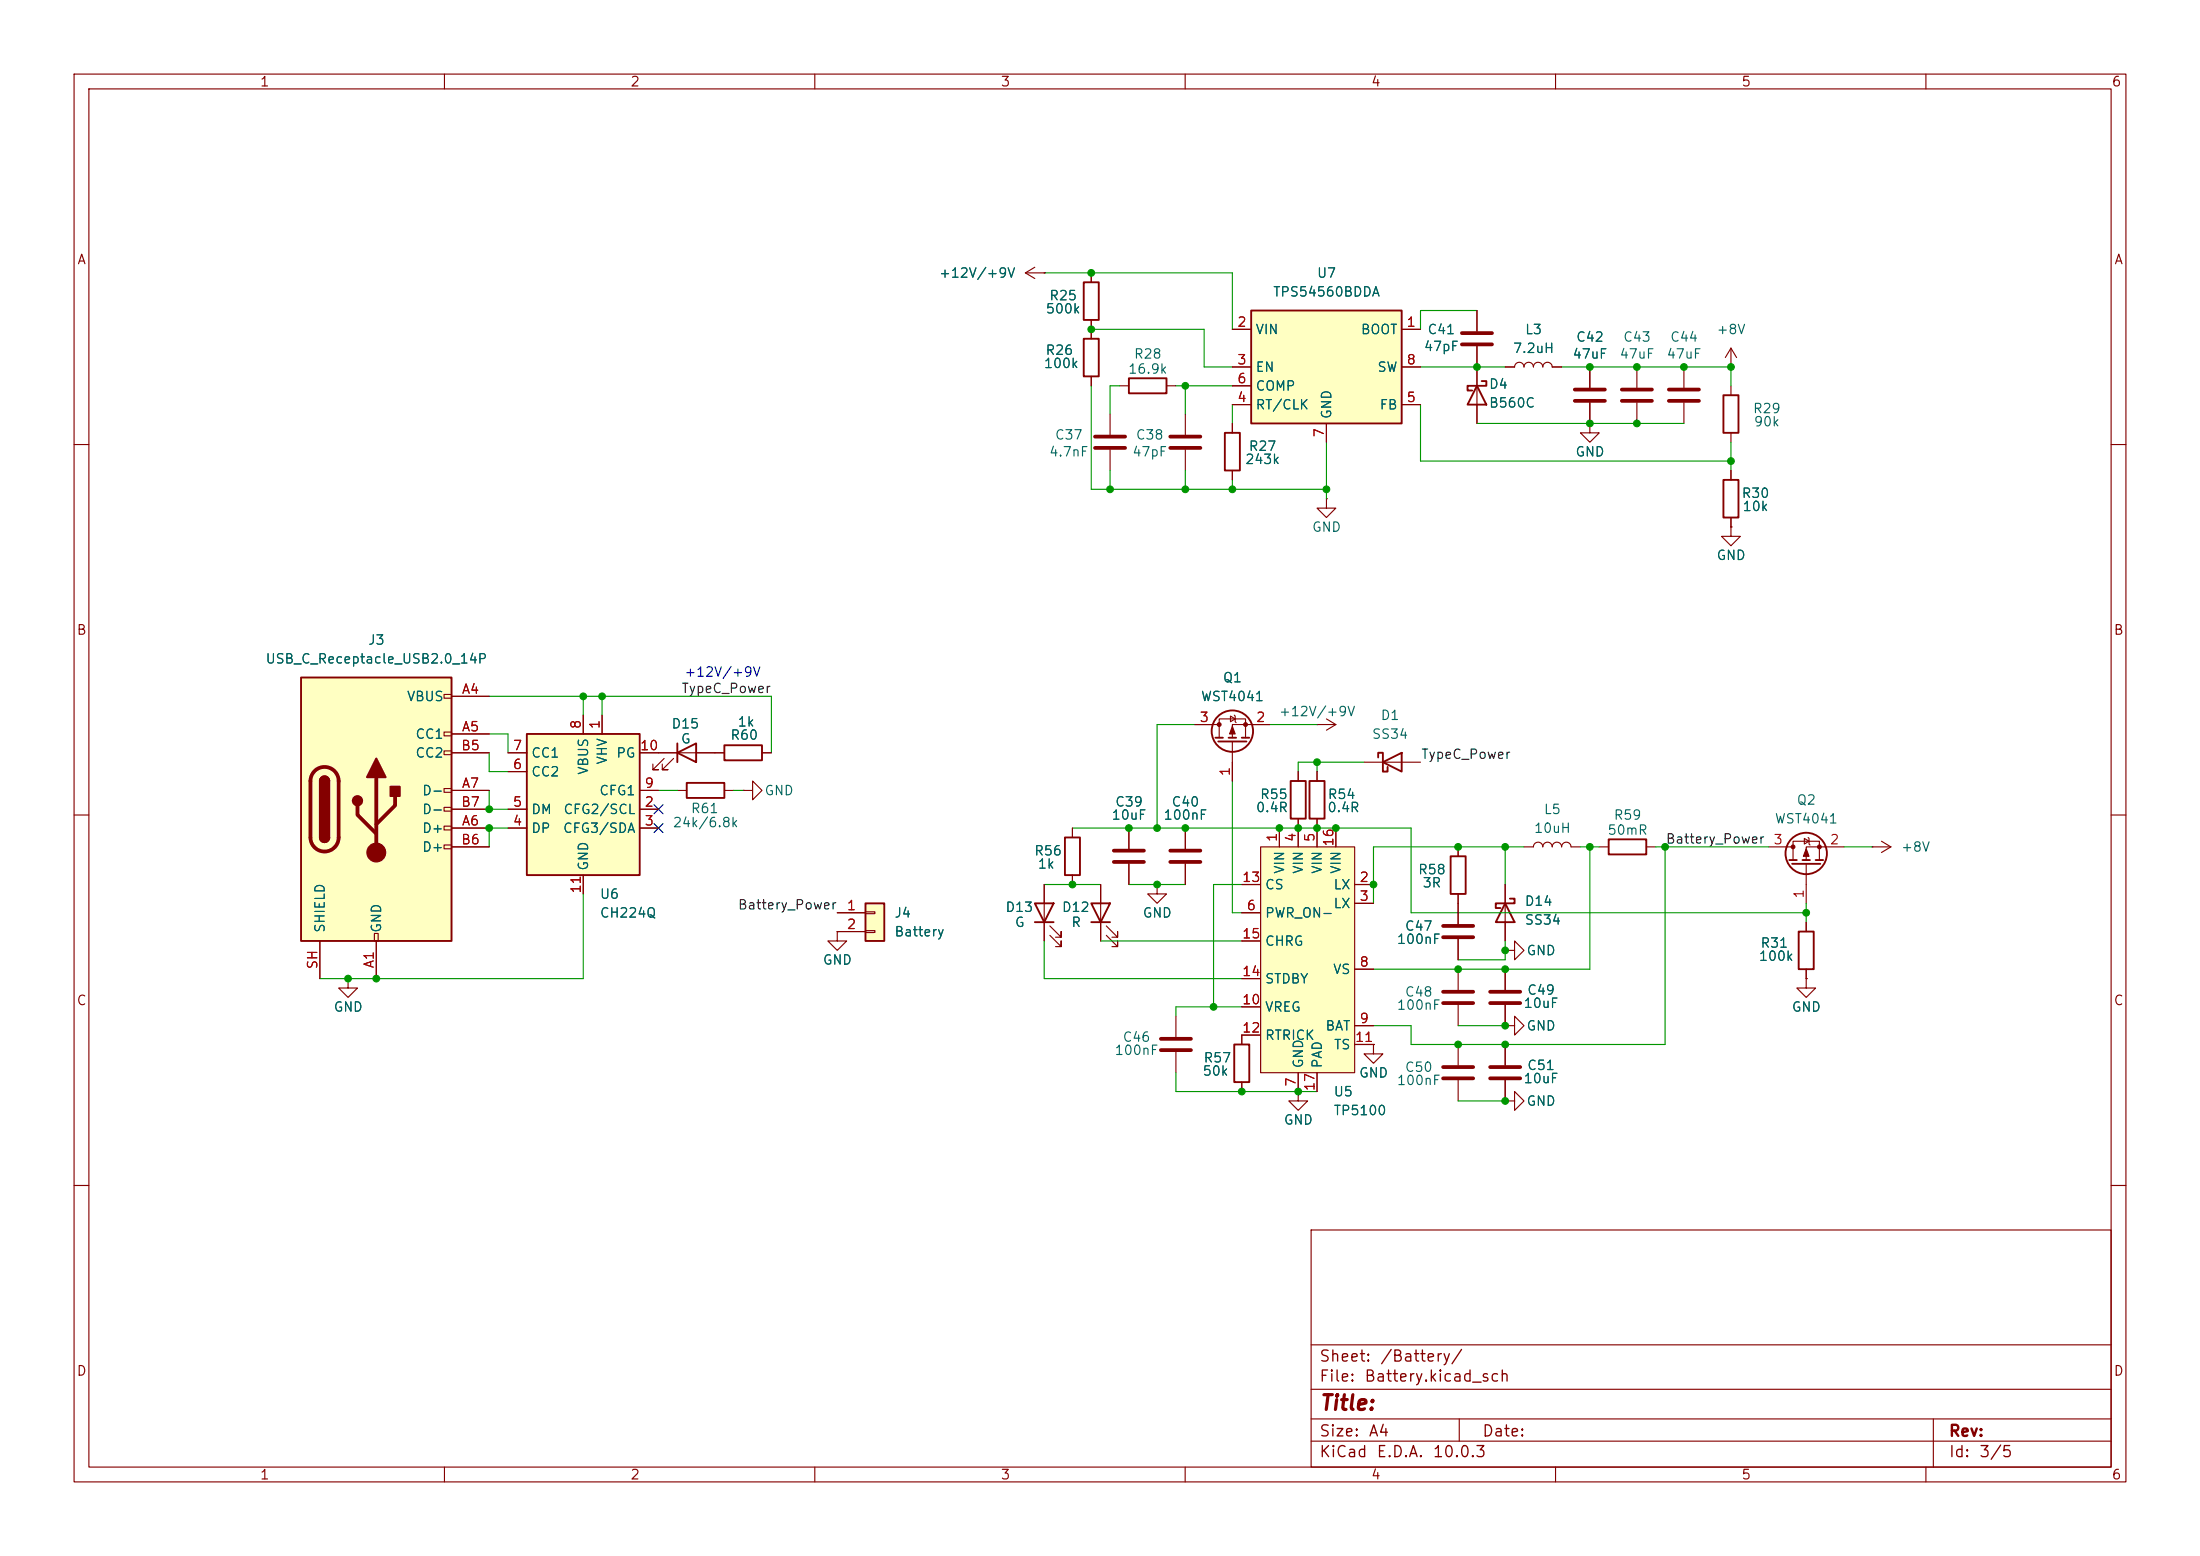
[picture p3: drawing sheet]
<svg xmlns="http://www.w3.org/2000/svg" width="297mm" height="210mm" viewBox="0 0 297 210" stroke-linecap="round" stroke-linejoin="round" font-family="sans-serif">
<g fill="none" stroke="#840000" stroke-width=".15">
<path d="M10 10h277v190h-277zM12 12h273v186h-273zM60 10v2M110 10v2M160 10v2M210 10v2M260 10v2M199.4 41.9v2.8M199.4 46.7v10.5M203.2 49.5h1.3a.64 .64 0 0 1 .6-.6 .64 .64 0 0 1 .6 .6 .64 .64 0 0 1 .7-.6 .64 .64 0 0 1 .6 .6 .64 .64 0 0 1 .6-.6 .64 .64 0 0 1 .7 .6 .64 .64 0 0 1 .6-.6 .64 .64 0 0 1 .6 .6h1.3M214.6 57.2v1.2h1.3l-1.3 1.3-1.2-1.3h1.2M214.6 57.2h.1"/>
<path d="M221 49.5v2.8M221 54.4v2.8M10 60h2M233.7 71.1v1.3h1.2l-1.2 1.3-1.3-1.3h1.3M233.7 71.1h.1M233.7 63.5v1.3M233.7 69.9v1.2M285 60h2M161.3 97.8h3.3M164.6 99.6v-2.6h3.5v2.6M166.1 96.6l.7 .4-.7 .4zM166.6 96.5l.2 .1v.8l.1 .1"/>
<path d="M171.4 97.8h-5v1.8M10 110h2M88.9 101.6h8.9M89.7 102.4l-1.6 1.5h.8h-.8v-.8M90.9 102.4l-1.5 1.5h.8h-.8v-.8M91.4 106.7h1.3M97.8 106.7h1.3M100.3 106.7h1.3v-1.3l1.3 1.3-1.3 1.3v-1.3M100.3 106.7h.1M102.9 101.6h1.2M141 119.4v7.6M144.8 111.8v1.2"/>
<path d="M144.8 118.1v1.3M148.6 119.4v7.6M152.4 111.8v2.8M152.4 116.6v2.8M160 111.8v2.8M160 116.6v2.8M166.4 100.1v5.3M177.8 104.1v1.3M177.8 110.5v1.3M203.2 119.4v7.6M238.8 114.3h3.3M242.1 116.1v-2.6h3.5v2.6"/>
<path d="M243.6 113.2l.6 .3-.6 .4zM243.8 116.6v5.3M244.1 113l.1 .2v.7l.1 .1M248.9 114.3h-5.1v1.8M285 110h2M47 132.1v1.3h1.3l-1.3 1.2-1.3-1.2h1.3M47 132.1h.1M113 125.7v1.3h1.3l-1.3 1.3-1.2-1.3h1.2M113 125.7h.1M141.7 126.2l1.6 1.6v-.8v.8h-.8M141.7 125l1.6 1.5v-.8v.8h-.8M149.4 126.2l1.5 1.6v-.8v.8h-.8"/>
<path d="M149.4 125l1.5 1.5v-.8v.8h-.8M158.7 137.2v2.8M167.6 139.7v1.3M203.2 128.3h1.3v-1.3l1.2 1.3-1.2 1.2v-1.2M203.2 128.3h.1M203.2 130.8v2.8M203.2 135.6v2.8M158.7 142v2.8M167.6 146.1v1.2M10 160h2M177 166h108v32h-108zM285 160h2"/>
<path d="M60 198v2M110 198v2M160 198v2M177 194.5h108M177 191.5h108M177 187.5h108M177 181.5h108M197 191.5v3M210 198v2M260 198v2M261 191.5v6.5"/>
</g>
<g fill="none" stroke="#840000" stroke-width=".25">
<path d="M199.4 52.1l1.3 2.5h-2.6zM200 51.4h.7v.7h-2.6v.6h.7M232.7 64.8h2v5.1h-2zM164.1 99.6h1M165.9 99.6h1M167.6 99.6h1.1M91.4 101.6l2.6-1.3v2.6zM91.4 100.3v2.6M92.7 105.7h5.1v2h-5.1zM97.8 100.6h5.1v2h-5.1zM143.8 113h2v5.1h-2zM164.5 100.1h3.8"/>
<path d="M176.8 105.4h2v5.1h-2zM241.6 116.1h1M241.9 116.6h3.8M243.3 116.1h1M245.1 116.1h1M139.7 121.9h2.5l-1.2 2.6zM139.7 124.5h2.5M147.3 121.9h2.6l-1.3 2.6zM147.3 124.5h2.6M203.2 121.9l1.3 2.6h-2.6zM203.8 121.3h.7v.6h-2.6v.7h.7M166.6 141h2.1v5.1h-2.1z"/>
<circle cx="166.4" cy="98.7" r="2.79"/>
<circle cx="243.8" cy="115.2" r="2.79"/>
</g>
<path d="M197.4 46.5h4M197.4 45h4M218.9 54.1h4.1M218.9 52.6h4.1M150.4 116.3h4M150.4 114.8h4M158 116.3h4.1M158 114.8h4.1M201.2 135.4h4M201.2 133.9h4M156.7 141.7h4.1M156.7 140.2h4.1" fill="none" stroke="#840000" stroke-width=".51"/>
<g fill="#840000" stroke="#840000" stroke-width=".15">
<path d="M166.4 98l.4 1.1h-.8z"/>
<path d="M243.8 114.6l.4 1h-.7z"/>
<circle cx="164.6" cy="97.8" r=".25"/>
<circle cx="168.1" cy="97.8" r=".25"/>
<circle cx="242.1" cy="114.3" r=".25"/>
<circle cx="245.6" cy="114.3" r=".25"/>
</g>
<path d="M71.1 99.1h15.3v19h-15.3z" fill="#ffffc2"/>
<path d="M71.1 99.1h15.3v19h-15.3z" fill="none" stroke="#840000" stroke-width=".25"/>
<g fill="none" stroke="#840000" stroke-width=".15">
<path d="M227.3 49.5v2.8M227.3 54.4v2.8M233.7 49.5h.1M233.7 47l-.8 1.3M233.7 47l.7 1.3M233.7 47v2.5M78.7 96.5v2.6M81.3 96.5v2.6M68.6 109.2h2.5M68.6 111.8h2.5M68.6 104.1h2.5M68.6 101.6h2.5"/>
<path d="M78.7 118.1v2.6M86.4 109.2h2.5M86.4 111.8h2.5M86.4 101.6h2.5M86.4 106.7h2.5"/>
</g>
<path d="M225.3 54.1h4.1M225.3 52.6h4.1" fill="none" stroke="#840000" stroke-width=".51"/>
<path d="M116.8 121.9h2.6v5.1h-2.6z" fill="#ffffc2"/>
<path d="M174.2 105.4h2.1v5.1h-2.1zM116.8 121.9h2.6v5.1h-2.6z" fill="none" stroke="#840000" stroke-width=".25"/>
<path d="M175.3 104.1v1.3M175.3 110.5v1.3M113 123.2h3.8M113 125.7h3.8M116.8 123.1h1.3v.2h-1.3zM116.8 125.6h1.3v.3h-1.3z" fill="none" stroke="#840000" stroke-width=".15"/>
<path d="M40.6 91.4h20.4v35.6h-20.4z" fill="#ffffc2"/>
<g fill="none" stroke="#840000" stroke-width=".15">
<path d="M138.4 36.8l1.3 .8M138.4 36.8h2.6M139.7 36.1l-1.3 .7M141 36.8h.1M147.3 36.8v1.3M147.3 43.2v2.5M147.3 50.8v1.3M149.9 55.9v2.8M151.1 52.1h1.3M157.5 52.1h1.2M160 55.9v2.8M214.6 49.5v2.8"/>
<path d="M214.6 54.4v2.8M233.7 52.1v1.2M233.7 58.4v1.3M149.9 60.7v2.8M160 60.7v2.8M59.9 93.7h1.1v.5h-1.1zM59.9 98.8h1.1v.5h-1.1zM61 94h5M61 99.1h5M177.8 97.8h.1M177.8 97.8h2.5M179.1 97l1.2 .8"/>
<path d="M180.3 97.8l-1.2 .8M59.9 101.3h1.1v.6h-1.1zM59.9 106.4h1.1v.5h-1.1zM59.9 109h1.1v.5h-1.1zM59.9 111.5h1.1v.5h-1.1zM59.9 114h1.1v.6h-1.1zM61 111.8h5M61 106.7h5M61 101.6h5M61 114.3h5M61 109.2h5M156.2 119.4v1.3h1.3l-1.3 1.2-1.3-1.2h1.3"/>
<path d="M156.2 119.4h.1M184.1 102.9h7.7M205.7 114.3h1.3a.64 .64 0 0 1 .6-.6 .64 .64 0 0 1 .7 .6 .64 .64 0 0 1 .6-.6 .64 .64 0 0 1 .6 .6 .64 .64 0 0 1 .7-.6 .64 .64 0 0 1 .6 .6 .64 .64 0 0 1 .7-.6 .64 .64 0 0 1 .6 .6h1.3M215.9 114.3h1.3M222.2 114.3h1.3M252.7 114.3h.1M252.7 114.3h2.6M254 113.5l1.3 .8M255.3 114.3l-1.3 .8M43.2 127v5.1M50.5 126h.6v1h-.6zM50.8 127v5.1"/>
<path d="M203.2 138.4h1.3v-1.2l1.2 1.2-1.2 1.3v-1.3M203.2 138.4h.1M243.8 132.1v1.3h1.3l-1.3 1.2-1.2-1.2h1.2M243.8 132.1h.1M243.8 124.5v1.2M243.8 130.8v1.3M203.2 148.6h1.3v-1.3l1.2 1.3-1.2 1.3v-1.3M203.2 148.6h.1M203.2 141v2.8M203.2 145.8v2.8"/>
</g>
<path d="M146.3 38.1h2v5.1h-2zM146.3 45.7h2v5.1h-2zM152.4 51.1h5.1v2h-5.1zM232.7 53.3h2v5.1h-2zM40.6 91.4h20.4v35.6h-20.4zM43.2 105.4a.64 .64 0 0 1 .6-.6 .64 .64 0 0 1 .6 .6M43.2 113a.64 .64 0 0 0 .6 .7 .64 .64 0 0 0 .6-.7M186.1 102.2v-.6h.6v2.5h.6v-.6M186.7 102.9l2.5-1.3v2.5zM217.2 113.3h5v2h-5zM242.8 125.7h2.1v5.1h-2.1z" fill="none" stroke="#840000" stroke-width=".25"/>
<path d="M147.8 58.9h4.1M158 58.9h4.1M212.6 54.1h4.1M212.6 52.6h4.1M147.8 60.5h4.1M158 60.5h4.1M42.5 104.1a1.9 1.9 0 0 1 2-.4 1.9 1.9 0 0 1 1.2 1.7v7.6a1.91 1.91 0 0 1-1.9 1.9 1.91 1.91 0 0 1-1.9-1.9v-7.6a1.9 1.9 0 0 1 .6-1.3zM48.3 108.7v1.3l2.5 2.5M50.8 104.9v10.2M53.3 107.4v1.3l-2.5 2.6M201.2 145.5h4M201.2 144h4" fill="none" stroke="#840000" stroke-width=".51"/>
<g fill="#840000" stroke="#840000" stroke-width=".25">
<path d="M43.2 105.4h1.2v7.6h-1.2z"/>
<path d="M43.4 105a.64 .64 0 0 1 .7-.2 .64 .64 0 0 1 .3 .6h-1.2z"/>
<path d="M43.2 113h1.2a.64 .64 0 0 1-.6 .7 .64 .64 0 0 1-.6-.7z"/>
<path d="M50.8 102.4l1.3 2.5h-2.6z"/>
<path d="M52.7 106.2h1.3v1.2h-1.3z"/>
<circle cx="48.3" cy="108.1" r=".63"/>
</g>
<circle cx="50.8" cy="115.1" r="1.27" fill="#840000" stroke="#840000" stroke-width=".15"/>
<path d="M168.9 41.9h20.3v15.3h-20.3z" fill="#ffffc2"/>
<path d="M165.4 58.4h2v5.1h-2zM168.9 41.9h20.3v15.3h-20.3zM195.8 115.6h2.1v5.1h-2.1z" fill="none" stroke="#840000" stroke-width=".25"/>
<g fill="none" stroke="#840000" stroke-width=".15">
<path d="M166.4 44.5h2.5M166.4 49.5h2.5M166.4 54.6h2.5M166.4 52.1h2.5M166.4 57.2v1.2M179.1 57.2v2.5M189.2 44.5h2.6M189.2 49.5h2.6M189.2 54.6h2.6M166.4 63.5v1.3M179.1 67.3v1.3h1.2l-1.2 1.3-1.3-1.3h1.3M179.1 67.3h.1"/>
<path d="M196.8 114.3v1.3M196.8 120.7v4M196.8 126.7v2.8M185.4 141v1.2h1.3l-1.3 1.3-1.3-1.3h1.3M185.4 141h.1"/>
</g>
<path d="M194.8 126.5h4.1M194.8 125h4.1" fill="none" stroke="#840000" stroke-width=".51"/>
<path d="M170.2 114.3h12.7v30.5h-12.7z" fill="#ffffc2"/>
<g fill="none" stroke="#840000" stroke-width=".15">
<path d="M141 36.8h.1M147.3 36.8v1.3M147.3 43.2v2.5M147.3 50.8v1.3M166.4 49.5h2.5M166.4 57.2v1.2M166.4 44.5h2.5M166.4 54.6h2.5M166.4 52.1h2.5M179.1 57.2v2.5M189.2 49.5h2.6M189.2 44.5h2.6"/>
<path d="M189.2 54.6h2.6M199.4 41.9v2.8M199.4 46.7v5.4M199.4 54.6v2.6M203.2 49.5h1.3M209.5 49.5h1.3M214.6 57.2h.1M214.6 49.5v2.8M214.6 54.4v2.8M166.4 63.5v1.3M233.7 71.1h.1M233.7 63.5v1.3"/>
<path d="M233.7 69.9v1.2M61 94h5M61 99.1h5M78.7 96.5v2.6M81.3 96.5v2.6M161.3 97.8h2.5M168.9 97.8h2.5M61 101.6h5M61 109.2h5M61 111.8h5M61 106.7h5M61 114.3h5"/>
<path d="M68.6 101.6h2.5M68.6 109.2h2.5M68.6 111.8h2.5M68.6 104.1h2.5M78.7 118.1v2.6M86.4 101.6h5M86.4 109.2h2.5M86.4 111.8h2.5M86.4 106.7h2.5M94 101.6h3.8M102.9 101.6h1.2M141 119.4v2.5"/>
<path d="M144.8 111.8v1.2M144.8 118.1v1.3M148.6 119.4v2.5M152.4 111.8v2.8M152.4 116.6v2.8M156.2 119.4h.1M160 111.8v2.8M160 116.6v2.8M166.4 102.9v2.5M167.6 119.4h2.6M170.2 114.3h12.7v30.5h-12.7zM172.7 111.8v2.5"/>
<path d="M175.3 104.1v1.3M175.3 110.5v3.8M177.8 104.1v1.3M177.8 110.5v3.8M180.3 111.8v2.5M182.9 119.4h2.5M196.8 114.3v1.3M203.2 119.4v2.5M43.2 127v5.1M47 132.1h.1M50.8 127v5.1M113 125.7h.1"/>
<path d="M113 123.2h3.8M113 125.7h3.8M141 124.5v2.5M148.6 124.5v2.5M167.6 123.2h2.6M167.6 135.9h2.6M167.6 132.1h2.6M167.6 127h2.6M170.2 139.7h-2.6v1.3M182.9 121.9h2.5M182.9 130.8h2.5M182.9 138.4h2.5"/>
<path d="M196.8 120.7v4M196.8 126.7v2.8M196.8 130.8v2.8M196.8 135.6v2.8M203.2 128.3h.1M203.2 138.4h.1M203.2 124.5v2.5M203.2 130.8v2.8M203.2 135.6v2.8M243.8 132.1h.1M243.8 124.5v1.2M243.8 130.8v1.3"/>
<path d="M167.6 146.1v1.2M175.3 147.3v1.3h1.2l-1.2 1.3-1.3-1.3h1.3M175.3 147.3h.1M175.3 144.8v2.5M177.8 144.8v2.5M182.9 141h2.5M185.4 141h.1M196.8 141v2.8M196.8 145.8v2.8M203.2 148.6h.1M203.2 141v2.8M203.2 145.8v2.8"/>
</g>
<path d="M194.8 135.4h4.1M194.8 133.9h4.1M194.8 145.5h4.1M194.8 144h4.1" fill="none" stroke="#840000" stroke-width=".51"/>
<g fill="none" stroke="#009600" stroke-width=".15">
<path d="M141 36.8h25.4v7.7M147.3 44.5h15.3v5h3.8M147.3 52.1v13.9h31.8M151.1 52.1h-1.2v3.8M158.7 52.1h7.7M160 52.1v3.8M166.4 54.6v2.6M179.1 59.7v7.6M191.8 49.5h11.4M191.8 54.6v7.6h41.9M199.4 57.2h27.9M199.4 41.9h-7.6v2.6"/>
<path d="M210.8 49.5h22.9v2.6M233.7 59.7v3.8M149.9 63.5v2.5M160 63.5v2.5M166.4 64.8v1.2M66 99.1h2.6v2.5M66 94h38.1v7.6M78.7 94v2.5M81.3 94v2.5M161.3 97.8h-5.1v14M171.4 97.8h6.4M66 101.6v2.5h2.6"/>
<path d="M66 106.7v2.5h2.6M68.6 111.8h-2.6v2.5M88.9 106.7h2.5M99.1 106.7h1.2M141 119.4h7.6M144.8 111.8h45.7v11.4h53.3M152.4 119.4h7.6M166.4 105.4v17.8h1.2M167.6 119.4h-3.8v16.5M177.8 102.9v1.2M184.1 102.9h-8.8v1.2M203.2 114.3v5.1"/>
<path d="M205.7 114.3h-20.3v7.6M213.4 114.3h2.5M214.6 114.3v16.5h-29.2M223.5 114.3h15.3M224.8 114.3v26.7h-34.3v-2.6h-5.1M248.9 114.3h3.8M78.7 120.7v11.4h-35.5M141 127v5.1h26.6M148.6 127h19M167.6 135.9h-8.9v1.3M196.8 138.4h6.4M203.2 127v2.5h-6.4"/>
<path d="M243.8 121.9v2.6M158.7 144.8v2.5h19.1M196.8 148.6h6.4"/>
</g>
<path d="M88.3 111.2l1.2 1.2M88.3 108.6l1.2 1.2M89.5 111.2l-1.2 1.2M89.5 108.6l-1.2 1.2" fill="none" stroke="#000084" stroke-width=".15"/>
<g fill="#009600" stroke="#009600" stroke-width=".14">
<circle cx="47" cy="132.1" r=".46"/>
<circle cx="50.8" cy="132.1" r=".46"/>
<circle cx="81.3" cy="94" r=".46"/>
<circle cx="78.7" cy="94" r=".46"/>
<circle cx="66" cy="109.2" r=".46"/>
<circle cx="66" cy="111.8" r=".46"/>
<circle cx="199.4" cy="49.5" r=".46"/>
<circle cx="233.7" cy="62.2" r=".46"/>
<circle cx="227.3" cy="49.5" r=".46"/>
<circle cx="233.7" cy="49.5" r=".46"/>
<circle cx="214.6" cy="57.2" r=".46"/>
<circle cx="214.6" cy="49.5" r=".46"/>
<circle cx="221" cy="49.5" r=".46"/>
<circle cx="221" cy="57.2" r=".46"/>
<circle cx="152.4" cy="111.8" r=".46"/>
<circle cx="156.2" cy="111.8" r=".46"/>
<circle cx="156.2" cy="119.4" r=".46"/>
<circle cx="177.8" cy="102.9" r=".46"/>
<circle cx="172.7" cy="111.8" r=".46"/>
<circle cx="180.3" cy="111.8" r=".46"/>
<circle cx="177.8" cy="111.8" r=".46"/>
<circle cx="175.3" cy="111.8" r=".46"/>
<circle cx="160" cy="111.8" r=".46"/>
<circle cx="144.8" cy="119.4" r=".46"/>
<circle cx="203.2" cy="130.8" r=".46"/>
<circle cx="203.2" cy="128.3" r=".46"/>
<circle cx="203.2" cy="148.6" r=".46"/>
<circle cx="203.2" cy="141" r=".46"/>
<circle cx="203.2" cy="138.4" r=".46"/>
<circle cx="203.2" cy="114.3" r=".46"/>
<circle cx="196.8" cy="114.3" r=".46"/>
<circle cx="243.8" cy="123.2" r=".46"/>
<circle cx="214.6" cy="114.3" r=".46"/>
<circle cx="224.8" cy="114.3" r=".46"/>
<circle cx="160" cy="52.1" r=".46"/>
<circle cx="160" cy="66" r=".46"/>
<circle cx="149.9" cy="66" r=".46"/>
<circle cx="147.3" cy="36.8" r=".46"/>
<circle cx="147.3" cy="44.5" r=".46"/>
<circle cx="166.4" cy="66" r=".46"/>
<circle cx="179.1" cy="66" r=".46"/>
<circle cx="185.4" cy="119.4" r=".46"/>
<circle cx="175.3" cy="147.3" r=".46"/>
<circle cx="196.8" cy="141" r=".46"/>
<circle cx="196.8" cy="130.8" r=".46"/>
<circle cx="167.6" cy="147.3" r=".46"/>
<circle cx="163.8" cy="135.9" r=".46"/>
</g>
<text font-size="2" fill="#840000" x="178" y="190.8">Title:</text>
<g font-size="1.5" fill="#840000">
<text x="178" y="184.2">Sheet:</text>
<text x="186.2" y="184.2">/Battery/</text>
<text x="178" y="186.9">File:</text>
<text x="184.1" y="186.9">Battery.kicad_sch</text>
<text x="178" y="197.1">KiCad</text>
<text x="178" y="194.3">Size:</text>
<text x="184.7" y="194.3">A4</text>
<text x="185.7" y="197.1">E.D.A.</text>
<text x="193.3" y="197.1">10.0.3</text>
<text x="200" y="194.3">Date:</text>
<text x="263" y="194.3">Rev:</text>
<text x="263" y="197.1">Id:</text>
<text x="267.1" y="197.1">3/5</text>
</g>
<g font-size="1.3" fill="#840000">
<text x="35" y="12">1</text>
<text x="85" y="12">2</text>
<text x="135" y="12">3</text>
<text x="185" y="12">4</text>
<text x="235" y="12">5</text>
<text x="285" y="12">6</text>
<text x="10.3" y="36">A</text>
<text x="285.3" y="36">A</text>
<text x="10.3" y="86">B</text>
<text x="285.3" y="86">B</text>
<text x="10.3" y="136">C</text>
<text x="285.3" y="136">C</text>
<text x="10.3" y="186">D</text>
<text x="285.3" y="186">D</text>
<text x="35" y="200">1</text>
<text x="85" y="200">2</text>
<text x="135" y="200">3</text>
<text x="185" y="200">4</text>
<text x="235" y="200">5</text>
<text x="285" y="200">6</text>
</g>
<g font-size="1.3" fill="#006464">
<text x="126.7" y="37.8">+12V/+9V</text>
<text x="141.6" y="40.8">R25</text>
<text x="171.8" y="40.3">TPS54560BDDA</text>
<text x="177.7" y="37.8">U7</text>
<text x="141.1" y="42.6">500k</text>
<text x="169.4" y="45.4">VIN</text>
<text x="183.6" y="45.4">BOOT</text>
<text x="192.1" y="47.7">47pF</text>
<text x="192.6" y="45.4">C41</text>
<text x="204.2" y="48">7.2uH</text>
<text x="205.8" y="45.4">L3</text>
<text x="212.7" y="46.4">C42</text>
<text x="219" y="46.4">C43</text>
<text x="225.4" y="46.4">C44</text>
<text x="231.6" y="45.4">+8V</text>
<text x="140.8" y="50">100k</text>
<text x="141.1" y="48.2">R26</text>
<text x="152.2" y="50.8">16.9k</text>
<text x="153" y="48.7">R28</text>
<text x="169.4" y="50.5">EN</text>
<text x="169.4" y="53">COMP</text>
<text x="185.9" y="50.5">SW</text>
<text x="200.9" y="52.8">D4</text>
<text x="212.2" y="48.7">47uF</text>
<text x="218.6" y="48.7">47uF</text>
<text x="224.9" y="48.7">47uF</text>
<text x="142.3" y="59.6">C37</text>
<text x="153.2" y="59.6">C38</text>
<text x="169.4" y="55.6">RT/CLK</text>
<text x="180" y="56.6" transform="rotate(-90 180 56.6)">GND</text>
<text x="186.2" y="55.6">FB</text>
<text x="200.9" y="55.3">B560C</text>
<text x="236.6" y="56.1">R29</text>
<text x="236.7" y="57.9">90k</text>
<text x="141.5" y="61.9">4.7nF</text>
<text x="152.8" y="61.9">47pF</text>
<text x="168" y="62.9">243k</text>
<text x="168.5" y="61.2">R27</text>
<text x="212.6" y="61.9">GND</text>
<text x="235" y="67.5">R30</text>
<text x="235.2" y="69.3">10k</text>
<text x="177" y="72.1">GND</text>
<text x="231.6" y="75.9">GND</text>
<text x="35.8" y="89.9">USB_C_Receptacle_USB2.0_14P</text>
<text x="49.6" y="87.3">J3</text>
<text x="54.8" y="95">VBUS</text>
<text x="162" y="95">WST4041</text>
<text x="165" y="92.4">Q1</text>
<text x="56" y="100">CC1</text>
<text x="90.6" y="98.6">D15</text>
<text x="91.8" y="100.7">G</text>
<text x="98.5" y="100.2">R60</text>
<text x="99.5" y="98.4">1k</text>
<text x="172.6" y="97">+12V/+9V</text>
<text x="185.1" y="100">SS34</text>
<text x="186.3" y="97.5">D1</text>
<text x="56" y="102.6">CC2</text>
<text x="56.9" y="107.7">D-</text>
<text x="71.6" y="105.1">CC2</text>
<text x="71.6" y="102.6">CC1</text>
<text x="79.7" y="104.7" transform="rotate(-90 79.7 104.7)">VBUS</text>
<text x="80.8" y="107.7">CFG1</text>
<text x="82.3" y="103.3" transform="rotate(-90 82.3 103.3)">VHV</text>
<text x="83.1" y="102.6">PG</text>
<text x="103.1" y="107.7">GND</text>
<text x="56.9" y="112.7">D+</text>
<text x="56.9" y="110.2">D-</text>
<text x="71.6" y="112.7">DP</text>
<text x="71.6" y="110.2">DM</text>
<text x="75.9" y="112.7">CFG3/SDA</text>
<text x="76" y="110.2">CFG2/SCL</text>
<text x="90.7" y="112">24k/6.8k</text>
<text x="93.2" y="110.1">R61</text>
<text x="150" y="111">10uF</text>
<text x="150.5" y="109.2">C39</text>
<text x="157" y="111">100nF</text>
<text x="158.1" y="109.2">C40</text>
<text x="169.5" y="109.9">0.4R</text>
<text x="170" y="108.2">R55</text>
<text x="179.1" y="109.9">0.4R</text>
<text x="179.2" y="108.2">R54</text>
<text x="207" y="112.7">10uH</text>
<text x="208.3" y="110.2">L5</text>
<text x="216.9" y="113">50mR</text>
<text x="217.8" y="111">R59</text>
<text x="239.5" y="111.5">WST4041</text>
<text x="242.5" y="108.9">Q2</text>
<text x="56.9" y="115.3">D+</text>
<text x="79.7" y="117.6" transform="rotate(-90 79.7 117.6)">GND</text>
<text x="139.5" y="115.8">R56</text>
<text x="140" y="117.6">1k</text>
<text x="173.7" y="118" transform="rotate(-90 173.7 118)">VIN</text>
<text x="176.2" y="118" transform="rotate(-90 176.2 118)">VIN</text>
<text x="178.8" y="118" transform="rotate(-90 178.8 118)">VIN</text>
<text x="181.3" y="118" transform="rotate(-90 181.3 118)">VIN</text>
<text x="191.3" y="118.3">R58</text>
<text x="256.5" y="115.3">+8V</text>
<text x="44.2" y="126" transform="rotate(-90 44.2 126)">SHIELD</text>
<text x="51.8" y="126" transform="rotate(-90 51.8 126)">GND</text>
<text x="80.9" y="124.2">CH224Q</text>
<text x="80.9" y="121.6">U6</text>
<text x="120.7" y="124.2">J4</text>
<text x="135.6" y="123.4">D13</text>
<text x="136.9" y="125.4">G</text>
<text x="143.3" y="123.4">D12</text>
<text x="144.5" y="125.4">R</text>
<text x="154.2" y="124.2">GND</text>
<text x="170.7" y="124.2">PWR_ON-</text>
<text x="170.7" y="120.4">CS</text>
<text x="179.9" y="120.4">LX</text>
<text x="179.9" y="122.9">LX</text>
<text x="189.6" y="125.9">C47</text>
<text x="192" y="120.1">3R</text>
<text x="205.7" y="122.6">D14</text>
<text x="205.7" y="125.1">SS34</text>
<text x="111" y="130.5">GND</text>
<text x="120.7" y="126.7">Battery</text>
<text x="170.7" y="128">CHRG</text>
<text x="179.9" y="131.8">VS</text>
<text x="188.5" y="127.7">100nF</text>
<text x="206" y="129.2">GND</text>
<text x="237.3" y="130">100k</text>
<text x="237.6" y="128.2">R31</text>
<text x="45" y="136.9">GND</text>
<text x="170.7" y="136.9">VREG</text>
<text x="170.7" y="133.1">STDBY</text>
<text x="188.5" y="136.6">100nF</text>
<text x="189.6" y="134.8">C48</text>
<text x="205.6" y="136.4">10uF</text>
<text x="206.1" y="134.6">C49</text>
<text x="241.8" y="136.9">GND</text>
<text x="150.4" y="142.7">100nF</text>
<text x="151.5" y="140.9">C46</text>
<text x="162.4" y="143.7">R57</text>
<text x="170.7" y="140.7">RTRICK</text>
<text x="178.8" y="139.4">BAT</text>
<text x="180" y="141.9">TS</text>
<text x="206" y="139.4">GND</text>
<text x="162.3" y="145.5">50k</text>
<text x="176.2" y="144.3" transform="rotate(-90 176.2 144.3)">GND</text>
<text x="178.8" y="144.3" transform="rotate(-90 178.8 144.3)">PAD</text>
<text x="180" y="148.3">U5</text>
<text x="183.4" y="145.8">GND</text>
<text x="188.5" y="146.8">100nF</text>
<text x="189.6" y="145">C50</text>
<text x="205.6" y="146.5">10uF</text>
<text x="206" y="149.6">GND</text>
<text x="206.1" y="144.7">C51</text>
<text x="173.2" y="152.1">GND</text>
<text x="180" y="150.8">TP5100</text>
</g>
<g font-size="1.3" fill="#a90000">
<text x="166.9" y="44.4">2</text>
<text x="189.8" y="44.4">1</text>
<text x="166.9" y="49.5">3</text>
<text x="166.9" y="52">6</text>
<text x="189.8" y="49.5">8</text>
<text x="166.9" y="54.6">4</text>
<text x="179" y="59.1" transform="rotate(-90 179 59.1)">7</text>
<text x="189.8" y="54.6">5</text>
<text x="62.2" y="94">A4</text>
<text x="62.2" y="101.6">B5</text>
<text x="62.2" y="99">A5</text>
<text x="69.1" y="101.6">7</text>
<text x="78.7" y="98.5" transform="rotate(-90 78.7 98.5)">8</text>
<text x="81.3" y="98.5" transform="rotate(-90 81.3 98.5)">1</text>
<text x="86.3" y="101.6">10</text>
<text x="161.9" y="97.8">3</text>
<text x="169.5" y="97.8">2</text>
<text x="62.2" y="106.7">A7</text>
<text x="69.1" y="104.1">6</text>
<text x="86.9" y="106.7">9</text>
<text x="166.3" y="104.8" transform="rotate(-90 166.3 104.8)">1</text>
<text x="62.2" y="109.2">B7</text>
<text x="62.2" y="111.7">A6</text>
<text x="69.1" y="111.7">4</text>
<text x="69.1" y="109.2">5</text>
<text x="86.9" y="109.2">2</text>
<text x="86.9" y="111.7">3</text>
<text x="172.7" y="113.7" transform="rotate(-90 172.7 113.7)">1</text>
<text x="175.2" y="113.7" transform="rotate(-90 175.2 113.7)">4</text>
<text x="177.8" y="113.7" transform="rotate(-90 177.8 113.7)">5</text>
<text x="62.2" y="114.3">B6</text>
<text x="167.6" y="119.4">13</text>
<text x="180.3" y="114.3" transform="rotate(-90 180.3 114.3)">16</text>
<text x="183.4" y="119.4">2</text>
<text x="239.3" y="114.3">3</text>
<text x="246.9" y="114.3">2</text>
<text x="78.7" y="120.7" transform="rotate(-90 78.7 120.7)">11</text>
<text x="114.2" y="123.2">1</text>
<text x="114.2" y="125.7">2</text>
<text x="168.2" y="123.2">6</text>
<text x="183.4" y="121.9">3</text>
<text x="243.8" y="121.4" transform="rotate(-90 243.8 121.4)">1</text>
<text x="43.2" y="130.9" transform="rotate(-90 43.2 130.9)">SH</text>
<text x="50.8" y="130.8" transform="rotate(-90 50.8 130.8)">A1</text>
<text x="167.6" y="127">15</text>
<text x="183.4" y="130.8">8</text>
<text x="167.6" y="135.9">10</text>
<text x="167.6" y="132.1">14</text>
<text x="167.6" y="139.7">12</text>
<text x="182.8" y="140.9">11</text>
<text x="183.4" y="138.4">9</text>
<text x="175.2" y="146.8" transform="rotate(-90 175.2 146.8)">7</text>
<text x="177.8" y="147.4" transform="rotate(-90 177.8 147.4)">17</text>
</g>
<g font-size="1.3" fill="#0f0f0f">
<text x="91.9" y="93.9">TypeC_Power</text>
<text x="191.8" y="102.7">TypeC_Power</text>
<text x="224.8" y="114.2">Battery_Power</text>
<text x="99.5" y="123.1">Battery_Power</text>
</g>
<text font-size="1.3" fill="#0000c2" x="92.3" y="91.7">+12V/+9V</text>
</svg>
